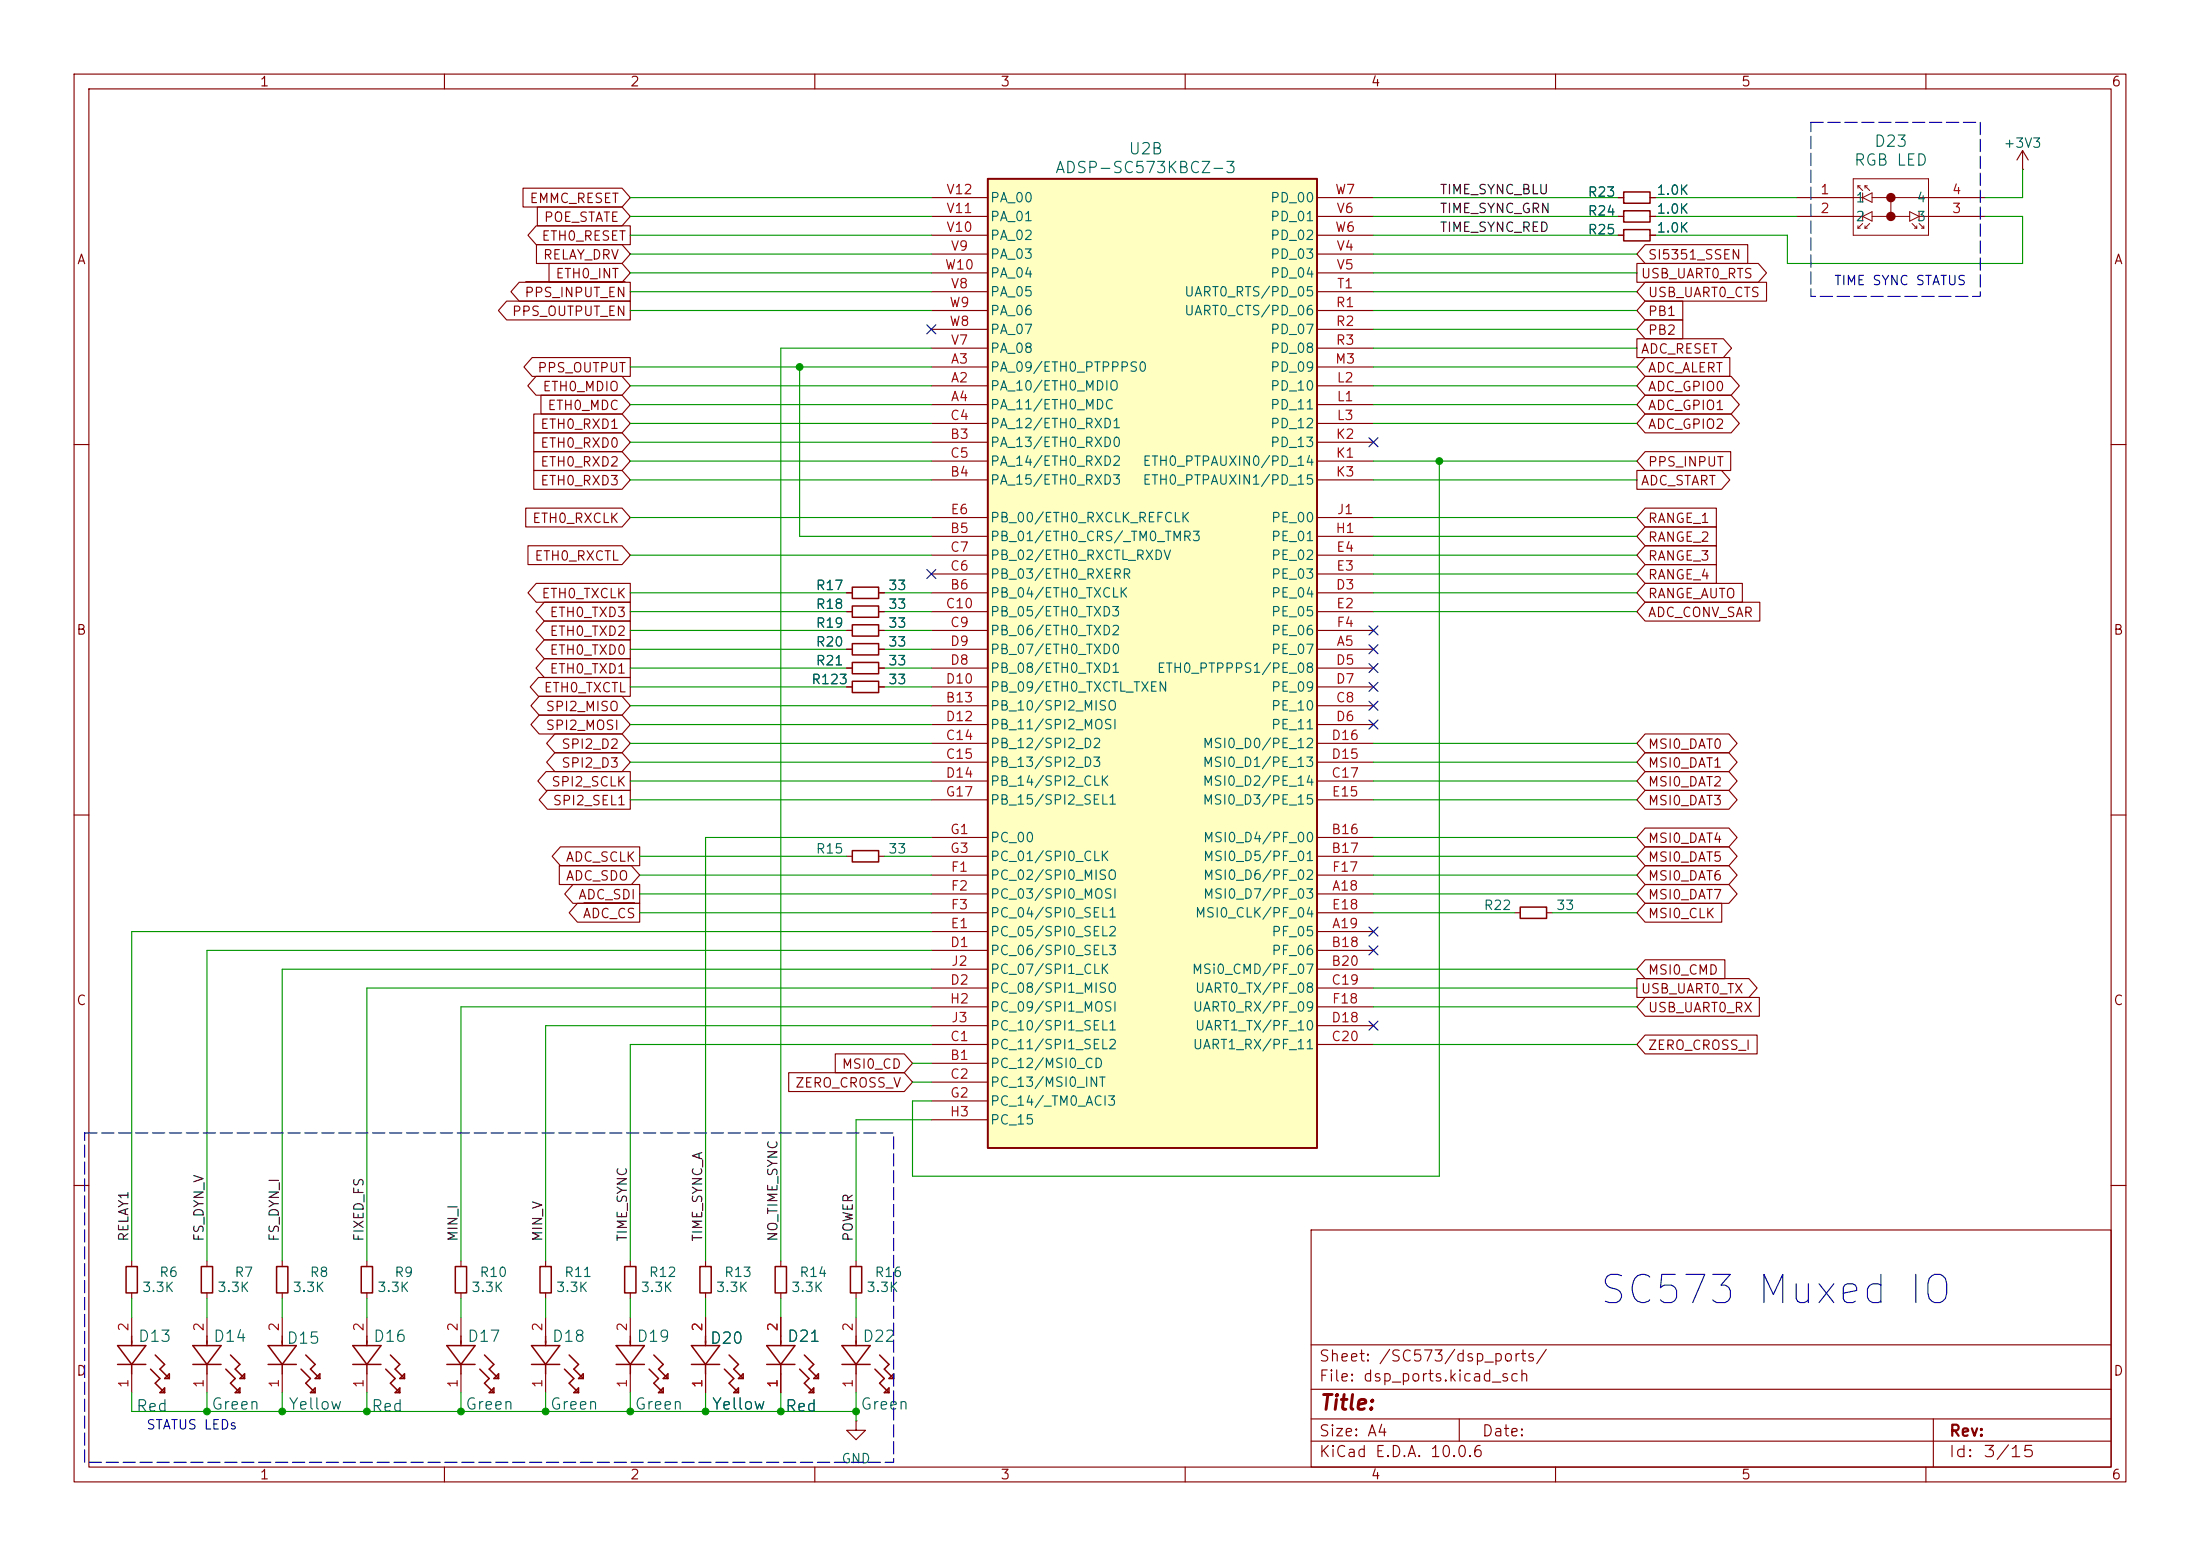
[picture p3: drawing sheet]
<svg xmlns="http://www.w3.org/2000/svg" width="297mm" height="210mm" viewBox="0 0 297 210" stroke-linecap="round" stroke-linejoin="round" font-family="sans-serif">
<g fill="none" stroke="#840000" stroke-width=".15">
<path d="M10 10h277v190h-277zM12 12h273v186h-273zM60 10v2M110 10v2M160 10v2M210 10v2M260 10v2M218.4 31.8h.8M222.8 31.8h.7M10 60h2M285 60h2M10 110h2"/>
<path d="M285 110h2M10 160h2M115.6 177.8v2.5M177 166h108v32h-108zM285 160h2M60 198v2M110 198v2M115.6 185.4v2.6M160 198v2M177 194.5h108M177 191.5h108M177 187.5h108"/>
<path d="M177 181.5h108M197 191.5v3M210 198v2M260 198v2M261 191.5v6.5"/>
</g>
<path d="M219.2 31h3.6v1.5h-3.6zM113.7 181.6h3.8l-1.9 2.6zM113.7 184.2h3.8M115.6 180.3v1.3M115.6 184.2v1.2M118.1 184.8l1.3 1.3-.7 .6 1.3 1.3M118.7 182.9l1.3 1.3-.6 .6 1.2 1.3M119.4 188l.6-.7v.7zM120 186.1l.6-.7v.7z" fill="none" stroke="#840000" stroke-width=".2"/>
<path d="M133.3 24.1h44.5v130.8h-44.5z" fill="#ffffc2"/>
<g fill="none" stroke="#840000" stroke-width=".15">
<path d="M70.1 38.1h15v2.5h-15l-1.1-1.2zM70.6 25.4h13.4l1.1 1.3-1.1 1.2h-13.4zM71 38h13.4M72.4 30.5h12.7v2.5h-12.7l-1.1-1.2zM72.4 33h11.6l1.1 1.3-1.1 1.3h-11.6zM72.5 27.9h11.5l1.1 1.3-1.1 1.3h-11.5zM74.1 35.6h9.9l1.1 1.2-1.1 1.3h-9.9zM125.7 39.4h7.6M125.7 34.3h7.6M125.7 36.8h7.6M125.7 29.2h7.6M125.7 31.8h7.6"/>
<path d="M125.7 26.7h7.6M133.3 24.1h44.5v130.8h-44.5zM177.8 39.4h7.6M177.8 34.3h7.6M177.8 36.8h7.6M177.8 29.2h7.6M177.8 31.8h7.6M177.8 26.7h7.6M218.4 29.2h.8M218.4 31.8h.8M218.4 26.7h.8M221 35.6h16.4l1.1 1.2-1.1 1.3h-16.4z"/>
<path d="M222.1 38.1h16.4v2.5h-16.4l-1.1-1.2zM222.1 33h13.8v2.6h-13.8l-1.1-1.3zM222.8 29.2h.7M222.8 31.8h.7M222.8 26.7h.7M242.6 29.2h7.6M242.6 26.7h7.6M260.3 29.2h7.7M260.3 26.7h7.7M273 22.9h.1M273 20.3l-.7 1.3M273 20.3l.8 1.3"/>
<path d="M273 20.3v2.6M68.4 40.6h16.7v2.6h-16.7l-1.1-1.3zM71.8 48.3h13.3v2.5h-13.3l-1.1-1.3zM72.1 58.4h11.9l1.1 1.3-1.1 1.3h-11.9zM72.1 55.9h11.9l1.1 1.3-1.1 1.2h-11.9zM72.4 50.8h11.6l1.1 1.3-1.1 1.2h-11.6l-1.1-1.2zM73 53.3h11l1.1 1.3-1.1 1.3h-11zM125.7 52.1h7.6M125.7 49.5h7.6M125.7 54.6h7.6M125.7 59.7h7.6M125.7 57.2h7.6"/>
<path d="M125.7 41.9h7.6M125.7 44.5h7.6M125.7 47h7.6M177.8 52.1h7.6M177.8 49.5h7.6M177.8 54.6h7.6M177.8 59.7h7.6M177.8 57.2h7.6M177.8 41.9h7.6M177.8 44.5h7.6M177.8 47h7.6M221 45.7h11.7l1.1 1.3-1.1 1.3h-11.7z"/>
<path d="M222.1 43.2h5.1v2.5h-5.1l-1.1-1.2zM222.1 40.6h5.1v2.6h-5.1l-1.1-1.3zM222.1 55.9h11.6l1.1 1.3-1.1 1.2h-11.6l-1.1-1.2zM222.1 53.3h11.6l1.1 1.3-1.1 1.3h-11.6l-1.1-1.3zM222.1 48.3h11.4v2.5h-11.4l-1.1-1.3zM222.1 50.8h11.6l1.1 1.3-1.1 1.2h-11.6l-1.1-1.2zM71 68.6h13l1.1 1.3-1.1 1.2h-13zM71.3 73.7h12.7l1.1 1.2-1.1 1.3h-12.7zM72.1 61h11.9l1.1 1.2-1.1 1.3h-11.9zM72.1 63.5h11.9l1.1 1.3-1.1 1.2h-11.9zM72.4 78.7h12.7v2.6h-12.7l-1.1-1.3zM125.7 64.8h7.6"/>
<path d="M125.7 72.4h7.6M125.7 62.2h7.6M125.7 77.5h7.6M125.7 74.9h7.6M125.7 69.9h7.6M177.8 64.8h7.6M177.8 72.4h7.6M177.8 62.2h7.6M177.8 77.5h7.6M177.8 74.9h7.6M177.8 69.9h7.6M221 63.5h11.4l1.1 1.3-1.1 1.2h-11.4z"/>
<path d="M222.1 68.6h9.6v2.5h-9.6l-1.1-1.2zM222.1 76.2h9.6v2.5h-9.6l-1.1-1.2zM222.1 61h11.5v2.5h-11.5l-1.1-1.3zM222.1 73.7h9.6v2.5h-9.6l-1.1-1.3zM222.1 71.1h9.6v2.6h-9.6l-1.1-1.3zM222.1 78.7h13.1v2.6h-13.1l-1.1-1.3zM72.7 91.4h12.4v2.6h-12.4l-1.1-1.3zM72.8 96.5h11.2l1.1 1.3-1.1 1.3h-11.2l-1.1-1.3zM72.8 94h11.2l1.1 1.3-1.1 1.2h-11.2l-1.1-1.2zM73.5 88.9h11.6v2.5h-11.6l-1.1-1.2zM73.5 86.4h11.6v2.5h-11.6l-1.1-1.3zM73.5 81.3h11.6v2.5h-11.6l-1.1-1.2z"/>
<path d="M73.5 83.8h11.6v2.6h-11.6l-1.1-1.3zM74.9 99.1h9.1l1.1 1.2-1.1 1.3h-9.1l-1.1-1.3zM114.3 87.6h.8M114.3 80h.8M114.3 85.1h.8M114.3 82.6h.8M114.3 90.2h.8M114.3 92.7h.8M118.6 87.6h.8M118.6 80h.8M118.6 85.1h.8M118.6 82.6h.8"/>
<path d="M118.6 90.2h.8M118.6 92.7h.8M125.7 87.6h7.6M125.7 80h7.6M125.7 95.3h7.6M125.7 85.1h7.6M125.7 82.6h7.6M125.7 90.2h7.6M125.7 97.8h7.6M125.7 92.7h7.6M177.8 87.6h7.6M177.8 80h7.6"/>
<path d="M177.8 95.3h7.6M177.8 85.1h7.6M177.8 82.6h7.6M177.8 90.2h7.6M177.8 97.8h7.6M177.8 92.7h7.6M222.1 81.3h15.5v2.5h-15.5l-1.1-1.2zM222.1 99.1h11.3l1.1 1.2-1.1 1.3h-11.3l-1.1-1.3zM73.7 104.1h11.4v2.6h-11.4l-1.1-1.3zM73.9 106.7h11.2v2.5h-11.2l-1.1-1.2zM74.9 101.6h9.1l1.1 1.3-1.1 1.2h-9.1l-1.1-1.2zM75.5 116.8h9.7l1.2 1.3-1.2 1.3h-9.7z"/>
<path d="M75.7 114.3h10.7v2.5h-10.7l-1.2-1.2zM77.3 119.4h9.1v2.5h-9.1l-1.1-1.2zM114.3 115.6h.8M118.6 115.6h.8M125.7 113h7.6M125.7 115.6h7.6M125.7 100.3h7.6M125.7 102.9h7.6M125.7 105.4h7.6M125.7 108h7.6M125.7 118.1h7.6M177.8 113h7.6"/>
<path d="M177.8 115.6h7.6M177.8 100.3h7.6M177.8 102.9h7.6M177.8 105.4h7.6M177.8 108h7.6M177.8 118.1h7.6M222.1 106.7h11.3l1.1 1.3-1.1 1.2h-11.3l-1.1-1.2zM222.1 104.1h11.3l1.1 1.3-1.1 1.3h-11.3l-1.1-1.3zM222.1 101.6h11.3l1.1 1.3-1.1 1.2h-11.3l-1.1-1.2zM222.1 114.3h11.3l1.1 1.3-1.1 1.2h-11.3l-1.1-1.2zM222.1 111.8h11.3l1.1 1.2-1.1 1.3h-11.3l-1.1-1.3zM222.1 116.8h11.3l1.1 1.3-1.1 1.3h-11.3l-1.1-1.3z"/>
<path d="M222.1 119.4h11.3l1.1 1.3-1.1 1.2h-11.3l-1.1-1.2zM78 121.9h8.4v2.6h-8.4l-1.2-1.3zM78.8 121.8h6.9M125.7 120.7h7.6M125.7 125.7h7.6M125.7 128.3h7.6M125.7 130.8h7.6M125.7 133.4h7.6M125.7 138.4h7.6M125.7 123.2h7.6M125.7 135.9h7.6M177.8 120.7h7.6"/>
<path d="M177.8 125.7h7.6M177.8 128.3h7.6M177.8 130.8h7.6M177.8 133.4h7.6M177.8 138.4h7.6M177.8 123.2h7.6M177.8 135.9h7.6M204.5 123.2h.7M208.8 123.2h.7M221 132.1h15.1l1.1 1.3-1.1 1.2h-15.1zM222.1 129.5h10.8v2.6h-10.8l-1.1-1.3zM222.1 134.6h15.4v2.6h-15.4l-1.1-1.3z"/>
<path d="M222.1 139.7h15.1v2.5h-15.1l-1.1-1.2zM222.1 121.9h10.3v2.6h-10.3l-1.1-1.3zM106.5 144.8h15.6l1.1 1.3-1.1 1.2h-15.6zM112.8 142.2h9.3l1.1 1.3-1.1 1.3h-9.3zM125.7 143.5h7.6M125.7 141h7.6M125.7 146.1h7.6M125.7 148.6h7.6M125.7 151.1h7.6M177.8 141h7.6M17.8 170.2v.7M17.8 174.5v.8"/>
<path d="M17.8 177.8v2.5M27.9 170.2v.7M27.9 174.5v.8M27.9 177.8v2.5M38.1 170.2v.7M38.1 174.5v.8M38.1 177.8v2.5M49.5 170.2v.7M49.5 174.5v.8M49.5 177.8v2.5M62.2 170.2v.7M62.2 174.5v.8"/>
<path d="M62.2 177.8v2.5M73.7 170.2v.7M73.7 174.5v.8M73.7 177.8v2.5M85.1 170.2v.7M85.1 174.5v.8M85.1 177.8v2.5M95.2 170.2v.7M95.2 174.5v.8M95.2 177.8v2.5M105.4 170.2v.7M105.4 174.5v.8"/>
<path d="M105.4 177.8v2.5M115.6 170.2v.7M115.6 174.5v.8M17.8 185.4v2.6M27.9 185.4v2.6M38.1 185.4v2.6M49.5 185.4v2.6M62.2 185.4v2.6M73.7 185.4v2.6M85.1 185.4v2.6M95.2 185.4v2.6M105.4 185.4v2.6"/>
<path d="M115.6 191.8v1.2h1.2l-1.2 1.3-1.3-1.3h1.3M115.6 191.8h.1"/>
</g>
<path d="M133.3 24.1h44.5v130.8h-44.5z" fill="none" stroke="#840000" stroke-width=".25"/>
<g fill="none" stroke="#840000" stroke-width=".2">
<path d="M219.2 28.4h3.6v1.6h-3.6zM219.2 25.9h3.6v1.5h-3.6zM115.1 79.2h3.5v1.6h-3.5zM115.1 84.3h3.5v1.6h-3.5zM115.1 91.9h3.5v1.6h-3.5zM115.1 81.8h3.5v1.5h-3.5zM115.1 86.9h3.5v1.5h-3.5zM115.1 89.4h3.5v1.5h-3.5zM115.1 114.8h3.5v1.5h-3.5zM205.2 122.4h3.6v1.6h-3.6zM17 170.9h1.5v3.6h-1.5zM27.2 170.9h1.5v3.6h-1.5z"/>
<path d="M37.3 170.9h1.6v3.6h-1.6zM48.8 170.9h1.5v3.6h-1.5zM61.5 170.9h1.5v3.6h-1.5zM72.9 170.9h1.5v3.6h-1.5zM84.3 170.9h1.6v3.6h-1.6zM94.5 170.9h1.5v3.6h-1.5zM104.6 170.9h1.6v3.6h-1.6zM114.8 170.9h1.5v3.6h-1.5zM15.9 181.6h3.8l-1.9 2.6zM15.9 184.2h3.8M17.8 180.3v1.3M17.8 184.2v1.2"/>
<path d="M20.3 184.8l1.3 1.3-.6 .6 1.2 1.3M21 182.9l1.2 1.3-.6 .6 1.3 1.3M21.6 188l.6-.7v.7zM22.2 186.1l.7-.7v.7zM26 181.6h3.8l-1.9 2.6zM26 184.2h3.8M27.9 180.3v1.3M27.9 184.2v1.2M30.5 184.8l1.2 1.3-.6 .6 1.3 1.3M31.1 182.9l1.3 1.3-.7 .6 1.3 1.3M31.7 188l.7-.7v.7zM32.4 186.1l.6-.7v.7z"/>
<path d="M36.2 181.6h3.8l-1.9 2.6zM36.2 184.2h3.8M38.1 180.3v1.3M38.1 184.2v1.2M40.6 184.8l1.3 1.3-.6 .6 1.2 1.3M41.3 182.9l1.2 1.3-.6 .6 1.3 1.3M41.9 188l.6-.7v.7zM42.5 186.1l.7-.7v.7zM47.6 181.6h3.8l-1.9 2.6zM47.6 184.2h3.8M49.5 180.3v1.3M49.5 184.2v1.2"/>
<path d="M52.1 184.8l1.2 1.3-.6 .6 1.3 1.3M52.7 182.9l1.3 1.3-.7 .6 1.3 1.3M53.3 188l.7-.7v.7zM54 186.1l.6-.7v.7zM60.3 181.6h3.8l-1.9 2.6zM60.3 184.2h3.8M62.2 180.3v1.3M62.2 184.2v1.2M64.8 184.8l1.2 1.3-.6 .6 1.3 1.3M65.4 182.9l1.3 1.3-.7 .6 1.3 1.3M66 188l.7-.7v.7zM66.7 186.1l.6-.7v.7z"/>
<path d="M71.8 181.6h3.8l-1.9 2.6zM71.8 184.2h3.8M73.7 180.3v1.3M73.7 184.2v1.2M76.2 184.8l1.3 1.3-.7 .6 1.3 1.3M76.8 182.9l1.3 1.3-.6 .6 1.2 1.3M77.5 188l.6-.7v.7zM78.1 186.1l.6-.7v.7zM83.2 181.6h3.8l-1.9 2.6zM83.2 184.2h3.8M85.1 180.3v1.3M85.1 184.2v1.2"/>
<path d="M87.6 184.8l1.3 1.3-.6 .6 1.2 1.3M88.3 182.9l1.2 1.3-.6 .6 1.3 1.3M88.9 188l.6-.7v.7zM89.5 186.1l.7-.7v.7zM93.3 181.6h3.9l-2 2.6zM93.3 184.2h3.9M95.2 180.3v1.3M95.2 184.2v1.2M97.8 184.8l1.3 1.3-.7 .6 1.3 1.3M98.4 182.9l1.3 1.3-.6 .6 1.2 1.3M99.1 188l.6-.7v.7zM99.7 186.1l.6-.7v.7z"/>
<path d="M103.5 181.6h3.8l-1.9 2.6zM103.5 184.2h3.8M105.4 180.3v1.3M105.4 184.2v1.2M107.9 184.8l1.3 1.3-.6 .6 1.3 1.3M108.6 182.9l1.3 1.3-.7 .6 1.3 1.3M109.2 188l.7-.7v.7zM109.9 186.1l.6-.7v.7z"/>
</g>
<g fill="none" stroke="#840000" stroke-width=".14">
<path d="M250.2 24.1h10.1v7.7h-10.1zM250.2 26.7h1.3M250.2 29.2h1.3M250.8 25.1v.3M250.8 30.5v.3M250.8 25.1h.3M250.8 30.8h.3M250.8 25.1l.7 .6M251.5 26v1.3M251.5 28.6v1.2M251.5 26.7l1.2-.7v1.3zM251.5 29.2l1.2-.6v1.2z"/>
<path d="M251.5 30.2l-.7 .6M251.8 25.1h.3M251.8 30.8h.3M251.8 25.1v.3M251.8 30.5v.3M251.8 25.1l.6 .6M252.4 30.2l-.6 .6M252.7 26.7h7.6M252.7 29.2h5.1M255.3 26.7v2.5M257.8 28.6l1.3 .6-1.3 .6zM258.1 30.2l.7 .6"/>
<path d="M258.4 30.8h.4M258.8 30.5v.3M259.1 29.2h1.2M259.1 28.6v1.2M259.1 30.2l.6 .6M259.4 30.8h.3M259.7 30.5v.3"/>
</g>
<g fill="#840000" stroke="#840000" stroke-width=".51">
<circle cx="255.3" cy="26.7" r=".38"/>
<circle cx="255.3" cy="29.2" r=".38"/>
</g>
<g fill="none" stroke="#009600" stroke-width=".15">
<path d="M85.1 39.4h40.6M85.1 31.8h40.6M85.1 34.3h40.6M85.1 29.2h40.6M85.1 36.8h40.6M85.1 26.7h40.6M185.4 39.4h35.6M185.4 31.8h33M185.4 34.3h35.6M185.4 29.2h33M185.4 36.8h35.6M185.4 26.7h33"/>
<path d="M223.5 29.2h19.1M223.5 26.7h19.1M268 29.2h5v6.4h-31.7v-3.8h-17.8M273 22.9v3.8h-5M85.1 49.5h40.6M85.1 41.9h40.6M85.1 57.2h40.6M85.1 54.6h40.6M85.1 52.1h40.6M85.1 59.7h40.6M107.9 49.5v22.9h17.8M125.7 47h-20.3v123.2"/>
<path d="M185.4 49.5h35.6M185.4 41.9h35.6M185.4 47h35.6M185.4 57.2h35.6M185.4 54.6h35.6M185.4 52.1h35.6M185.4 44.5h35.6M85.1 62.2h40.6M85.1 64.8h40.6M85.1 74.9h40.6M85.1 69.9h40.6M185.4 62.2h35.6"/>
<path d="M185.4 64.8h35.6M185.4 72.4h35.6M185.4 74.9h35.6M185.4 77.5h35.6M185.4 69.9h35.6M194.3 62.2v96.6h-71.1v-10.2h2.5M85.1 80h29.2M85.1 92.7h29.2M85.1 97.8h40.6M85.1 95.3h40.6M85.1 85.1h29.2M85.1 90.2h29.2"/>
<path d="M85.1 82.6h29.2M85.1 87.6h29.2M119.4 80h6.3M119.4 92.7h6.3M119.4 85.1h6.3M119.4 90.2h6.3M119.4 82.6h6.3M119.4 87.6h6.3M185.4 80h35.6M185.4 82.6h35.6M85.1 108h40.6M85.1 102.9h40.6"/>
<path d="M85.1 105.4h40.6M85.1 100.3h40.6M86.4 115.6h27.9M86.4 118.1h39.3M119.4 115.6h6.3M125.7 113h-30.5v57.2M185.4 113h35.6M185.4 115.6h35.6M185.4 118.1h35.6M185.4 108h35.6M185.4 102.9h35.6M185.4 105.4h35.6"/>
<path d="M185.4 100.3h35.6M86.4 120.7h39.3M86.4 123.2h39.3M125.7 133.4h-76.2v36.8M125.7 128.3h-97.8v41.9M125.7 130.8h-87.6v39.4M125.7 138.4h-52v31.8M125.7 125.7h-107.9v44.5M125.7 135.9h-63.5v34.3M185.4 120.7h35.6M185.4 123.2h19.1M185.4 135.9h35.6"/>
<path d="M185.4 133.4h35.6M185.4 130.8h35.6M209.5 123.2h11.5M123.2 146.1h2.5M123.2 143.5h2.5M125.7 151.1h-10.1v19.1M125.7 141h-40.6v29.2M185.4 141h35.6M17.8 175.3v2.5M27.9 175.3v2.5M38.1 175.3v2.5M49.5 175.3v2.5"/>
<path d="M62.2 175.3v2.5M73.7 175.3v2.5M85.1 175.3v2.5M95.2 175.3v2.5M105.4 175.3v2.5M115.6 175.3v2.5M17.8 188v2.5h97.8M27.9 188v2.5M38.1 188v2.5M49.5 188v2.5M62.2 188v2.5M73.7 188v2.5"/>
<path d="M85.1 188v2.5M95.2 188v2.5M105.4 188v2.5M115.6 188v3.8"/>
</g>
<g fill="none" stroke="#000084" stroke-width=".15">
<path d="M125.1 43.8l1.2 1.3M126.3 43.8l-1.2 1.3M184.8 59.1l1.2 1.2M186 59.1l-1.2 1.2M125.1 76.9l1.2 1.2M126.3 76.9l-1.2 1.2M184.8 92.1l1.2 1.2M184.8 87l1.2 1.2M184.8 97.2l1.2 1.2M184.8 84.5l1.2 1.2M184.8 89.6l1.2 1.2M184.8 94.6l1.2 1.3"/>
<path d="M186 92.1l-1.2 1.2M186 87l-1.2 1.2M186 97.2l-1.2 1.2M186 84.5l-1.2 1.2M186 89.6l-1.2 1.2M186 94.6l-1.2 1.3M184.8 127.7l1.2 1.2M184.8 137.8l1.2 1.2M184.8 125.1l1.2 1.2M186 127.7l-1.2 1.2M186 137.8l-1.2 1.2M186 125.1l-1.2 1.2"/>
</g>
<path d="M244.5 16.5h22.8v23.5h-22.8zM11.4 152.9h109.2v44.5h-109.2z" fill="none" stroke="#0000c2" stroke-width=".15" stroke-dasharray="1.7 .6"/>
<g fill="#009600" stroke="#009600" stroke-width=".14">
<circle cx="105.4" cy="190.5" r=".46"/>
<circle cx="194.3" cy="62.2" r=".46"/>
<circle cx="38.1" cy="190.5" r=".46"/>
<circle cx="49.5" cy="190.5" r=".46"/>
<circle cx="73.7" cy="190.5" r=".46"/>
<circle cx="62.2" cy="190.5" r=".46"/>
<circle cx="27.9" cy="190.5" r=".46"/>
<circle cx="107.9" cy="49.5" r=".46"/>
<circle cx="115.6" cy="190.5" r=".46"/>
<circle cx="95.2" cy="190.5" r=".46"/>
<circle cx="85.1" cy="190.5" r=".46"/>
</g>
<text font-size="3.8" fill="#0000c2" x="215.6" y="177">SC573 Muxed IO</text>
<text font-size="2" fill="#840000" x="178" y="190.8">Title:</text>
<g font-size="1.5" fill="#006464">
<text x="142.3" y="23.8">ADSP-SC573KBCZ-3</text>
<text x="152.2" y="21.2">U2B</text>
<text x="250.2" y="22.7">RGB LED</text>
<text x="252.9" y="20.2">D23</text>
<text x="18.5" y="181.5">D13</text>
<text x="28.7" y="181.5">D14</text>
<text x="38.6" y="181.8">D15</text>
<text x="50.3" y="181.5">D16</text>
<text x="63" y="181.5">D17</text>
<text x="74.4" y="181.5">D18</text>
<text x="85.8" y="181.5">D19</text>
<text x="95.7" y="181.8">D20</text>
<text x="106.2" y="181.5">D21</text>
<text x="116.3" y="181.5">D22</text>
<text x="18.3" y="190.9">Red</text>
<text x="28.4" y="190.6">Green</text>
<text x="38.8" y="190.6">Yellow</text>
<text x="50" y="190.9">Red</text>
<text x="62.7" y="190.6">Green</text>
<text x="74.1" y="190.6">Green</text>
<text x="85.6" y="190.6">Green</text>
<text x="96" y="190.6">Yellow</text>
<text x="105.9" y="190.9">Red</text>
<text x="116.1" y="190.6">Green</text>
</g>
<g font-size="1.5" fill="#840000">
<text x="178" y="184.1">Sheet: /SC573/dsp_ports/</text>
<text x="178" y="186.8">File: dsp_ports.kicad_sch</text>
<text x="178" y="197">KiCad E.D.A. 10.0.6</text>
<text x="178" y="194.2">Size: A4</text>
<text x="200" y="194.2">Date:</text>
<text x="262.9" y="197.1">Id:</text>
<text x="263" y="194.2">Rev:</text>
<text x="267.6" y="197.1">3/15</text>
</g>
<g font-size="1.3" fill="#840000">
<text x="35" y="12">1</text>
<text x="85" y="12">2</text>
<text x="135" y="12">3</text>
<text x="185" y="12">4</text>
<text x="235" y="12">5</text>
<text x="285" y="12">6</text>
<text x="71.4" y="27.7">EMMC_RESET</text>
<text x="10.3" y="36">A</text>
<text x="73" y="32.8">ETH0_RESET</text>
<text x="73.2" y="35.3">RELAY_DRV</text>
<text x="73.3" y="30.3">POE_STATE</text>
<text x="222.4" y="35.3">SI5351_SSEN</text>
<text x="285.3" y="36">A</text>
<text x="70.7" y="40.4">PPS_INPUT_EN</text>
<text x="74.9" y="37.9">ETH0_INT</text>
<text x="221.4" y="37.9">USB_UART0_RTS</text>
<text x="222.4" y="40.4">USB_UART0_CTS</text>
<text x="69" y="43">PPS_OUTPUT_EN</text>
<text x="222.4" y="45.5">PB2</text>
<text x="222.4" y="43">PB1</text>
<text x="72.5" y="50.6">PPS_OUTPUT</text>
<text x="73.2" y="53.1">ETH0_MDIO</text>
<text x="221.4" y="48">ADC_RESET</text>
<text x="222.4" y="50.6">ADC_ALERT</text>
<text x="222.4" y="53.1">ADC_GPIO0</text>
<text x="72.9" y="58.2">ETH0_RXD1</text>
<text x="73.8" y="55.7">ETH0_MDC</text>
<text x="222.4" y="58.2">ADC_GPIO2</text>
<text x="222.4" y="55.7">ADC_GPIO1</text>
<text x="72.9" y="63.3">ETH0_RXD2</text>
<text x="72.9" y="65.8">ETH0_RXD3</text>
<text x="72.9" y="60.7">ETH0_RXD0</text>
<text x="221.4" y="65.8">ADC_START</text>
<text x="222.4" y="63.3">PPS_INPUT</text>
<text x="71.8" y="70.9">ETH0_RXCLK</text>
<text x="222.4" y="70.9">RANGE_1</text>
<text x="72.1" y="76">ETH0_RXCTL</text>
<text x="222.4" y="76">RANGE_3</text>
<text x="222.4" y="73.4">RANGE_2</text>
<text x="73" y="81.1">ETH0_TXCLK</text>
<text x="74.1" y="83.6">ETH0_TXD3</text>
<text x="222.4" y="78.5">RANGE_4</text>
<text x="222.4" y="83.6">ADC_CONV_SAR</text>
<text x="222.4" y="81.1">RANGE_AUTO</text>
<text x="10.2" y="86">B</text>
<text x="74.1" y="88.7">ETH0_TXD0</text>
<text x="74.1" y="86.1">ETH0_TXD2</text>
<text x="285.2" y="86">B</text>
<text x="73.3" y="93.8">ETH0_TXCTL</text>
<text x="74.1" y="91.2">ETH0_TXD1</text>
<text x="73.6" y="98.8">SPI2_MOSI</text>
<text x="73.6" y="96.3">SPI2_MISO</text>
<text x="75.7" y="101.4">SPI2_D2</text>
<text x="222.4" y="101.4">MSI0_DAT0</text>
<text x="74.3" y="106.5">SPI2_SCLK</text>
<text x="75.7" y="103.9">SPI2_D3</text>
<text x="222.4" y="106.5">MSI0_DAT2</text>
<text x="222.4" y="103.9">MSI0_DAT1</text>
<text x="74.5" y="109">SPI2_SEL1</text>
<text x="222.4" y="109">MSI0_DAT3</text>
<text x="76.3" y="116.6">ADC_SCLK</text>
<text x="76.3" y="119.2">ADC_SDO</text>
<text x="222.4" y="116.6">MSI0_DAT5</text>
<text x="222.4" y="114.1">MSI0_DAT4</text>
<text x="222.4" y="119.2">MSI0_DAT6</text>
<text x="78" y="121.7">ADC_SDI</text>
<text x="78.6" y="124.2">ADC_CS</text>
<text x="222.4" y="124.2">MSI0_CLK</text>
<text x="222.4" y="121.7">MSI0_DAT7</text>
<text x="222.4" y="131.9">MSI0_CMD</text>
<text x="10.2" y="136">C</text>
<text x="221.4" y="134.4">USB_UART0_TX</text>
<text x="222.4" y="136.9">USB_UART0_RX</text>
<text x="285.2" y="136">C</text>
<text x="222.4" y="142">ZERO_CROSS_I</text>
<text x="107.3" y="147.1">ZERO_CROSS_V</text>
<text x="113.6" y="144.6">MSI0_CD</text>
<text x="10.2" y="186">D</text>
<text x="285.2" y="186">D</text>
<text x="35" y="200">1</text>
<text x="85" y="200">2</text>
<text x="135" y="200">3</text>
<text x="185" y="200">4</text>
<text x="235" y="200">5</text>
<text x="285" y="200">6</text>
</g>
<g font-size="1.3" fill="#006464">
<text x="270.4" y="20.3">+3V3</text>
<text x="133.6" y="27.6">PA_00</text>
<text x="171.4" y="27.6">PD_00</text>
<text x="214.3" y="29.4">R24</text>
<text x="214.3" y="26.9">R23</text>
<text x="223.6" y="29.2">1.0K</text>
<text x="223.6" y="26.6">1.0K</text>
<text x="250.4" y="27.6">1</text>
<text x="258.7" y="27.6">4</text>
<text x="133.6" y="35.3">PA_03</text>
<text x="133.6" y="32.7">PA_02</text>
<text x="133.6" y="30.2">PA_01</text>
<text x="171.4" y="35.3">PD_03</text>
<text x="171.4" y="30.2">PD_01</text>
<text x="171.4" y="32.7">PD_02</text>
<text x="214.3" y="32">R25</text>
<text x="223.6" y="31.7">1.0K</text>
<text x="250.4" y="30.2">2</text>
<text x="258.7" y="30.2">3</text>
<text x="133.6" y="40.3">PA_05</text>
<text x="133.6" y="37.8">PA_04</text>
<text x="159.8" y="40.3">UART0_RTS/PD_05</text>
<text x="171.4" y="37.8">PD_04</text>
<text x="133.6" y="48">PA_08</text>
<text x="133.6" y="45.4">PA_07</text>
<text x="133.6" y="42.9">PA_06</text>
<text x="159.8" y="42.9">UART0_CTS/PD_06</text>
<text x="171.4" y="45.4">PD_07</text>
<text x="171.4" y="48">PD_08</text>
<text x="133.6" y="53">PA_10/ETH0_MDIO</text>
<text x="133.6" y="50.5">PA_09/ETH0_PTPPPS0</text>
<text x="171.4" y="53">PD_10</text>
<text x="171.4" y="50.5">PD_09</text>
<text x="133.6" y="55.6">PA_11/ETH0_MDC</text>
<text x="133.6" y="58.1">PA_12/ETH0_RXD1</text>
<text x="171.4" y="55.6">PD_11</text>
<text x="171.4" y="58.1">PD_12</text>
<text x="133.6" y="60.7">PA_13/ETH0_RXD0</text>
<text x="133.6" y="65.7">PA_15/ETH0_RXD3</text>
<text x="133.6" y="63.2">PA_14/ETH0_RXD2</text>
<text x="154.2" y="63.2">ETH0_PTPAUXIN0/PD_14</text>
<text x="154.2" y="65.7">ETH0_PTPAUXIN1/PD_15</text>
<text x="171.4" y="60.7">PD_13</text>
<text x="133.6" y="70.8">PB_00/ETH0_RXCLK_REFCLK</text>
<text x="171.5" y="70.8">PE_00</text>
<text x="133.6" y="73.4">PB_01/ETH0_CRS/_TM0_TMR3</text>
<text x="133.6" y="75.9">PB_02/ETH0_RXCTL_RXDV</text>
<text x="171.5" y="75.9">PE_02</text>
<text x="171.5" y="73.4">PE_01</text>
<text x="110" y="82.5">R18</text>
<text x="110" y="80">R17</text>
<text x="119.8" y="82.5">33</text>
<text x="119.8" y="80">33</text>
<text x="133.6" y="81">PB_04/ETH0_TXCLK</text>
<text x="133.6" y="78.4">PB_03/ETH0_RXERR</text>
<text x="133.6" y="83.5">PB_05/ETH0_TXD3</text>
<text x="171.5" y="81">PE_04</text>
<text x="171.5" y="83.5">PE_05</text>
<text x="171.5" y="78.4">PE_03</text>
<text x="110" y="85">R19</text>
<text x="110" y="87.6">R20</text>
<text x="119.8" y="85">33</text>
<text x="119.8" y="87.6">33</text>
<text x="133.6" y="86.1">PB_06/ETH0_TXD2</text>
<text x="133.6" y="88.6">PB_07/ETH0_TXD0</text>
<text x="171.5" y="88.6">PE_07</text>
<text x="171.5" y="86.1">PE_06</text>
<text x="109.4" y="92.7">R123</text>
<text x="110" y="90.1">R21</text>
<text x="119.8" y="92.7">33</text>
<text x="119.8" y="90.1">33</text>
<text x="133.6" y="91.1">PB_08/ETH0_TXD1</text>
<text x="133.6" y="93.7">PB_09/ETH0_TXCTL_TXEN</text>
<text x="156.1" y="91.1">ETH0_PTPPPS1/PE_08</text>
<text x="171.5" y="93.7">PE_09</text>
<text x="133.6" y="96.2">PB_10/SPI2_MISO</text>
<text x="133.6" y="101.3">PB_12/SPI2_D2</text>
<text x="133.6" y="98.8">PB_11/SPI2_MOSI</text>
<text x="162.3" y="101.3">MSI0_D0/PE_12</text>
<text x="171.5" y="96.2">PE_10</text>
<text x="171.5" y="98.8">PE_11</text>
<text x="133.6" y="103.8">PB_13/SPI2_D3</text>
<text x="133.6" y="106.4">PB_14/SPI2_CLK</text>
<text x="162.3" y="106.4">MSI0_D2/PE_14</text>
<text x="162.3" y="103.8">MSI0_D1/PE_13</text>
<text x="133.6" y="114">PC_00</text>
<text x="133.6" y="108.9">PB_15/SPI2_SEL1</text>
<text x="162.3" y="108.9">MSI0_D3/PE_15</text>
<text x="162.3" y="114">MSI0_D4/PF_00</text>
<text x="110" y="115.5">R15</text>
<text x="119.8" y="115.5">33</text>
<text x="133.6" y="119.1">PC_02/SPI0_MISO</text>
<text x="133.6" y="116.5">PC_01/SPI0_CLK</text>
<text x="162.3" y="116.5">MSI0_D5/PF_01</text>
<text x="162.3" y="119.1">MSI0_D6/PF_02</text>
<text x="133.6" y="121.6">PC_03/SPI0_MOSI</text>
<text x="133.6" y="124.2">PC_04/SPI0_SEL1</text>
<text x="161.2" y="124.2">MSI0_CLK/PF_04</text>
<text x="162.3" y="121.6">MSI0_D7/PF_03</text>
<text x="200.2" y="123.1">R22</text>
<text x="210" y="123.1">33</text>
<text x="133.6" y="129.2">PC_06/SPI0_SEL3</text>
<text x="133.6" y="126.7">PC_05/SPI0_SEL2</text>
<text x="133.6" y="131.8">PC_07/SPI1_CLK</text>
<text x="160.8" y="131.8">MSi0_CMD/PF_07</text>
<text x="171.6" y="126.7">PF_05</text>
<text x="171.6" y="129.2">PF_06</text>
<text x="133.6" y="134.3">PC_08/SPI1_MISO</text>
<text x="133.6" y="136.9">PC_09/SPI1_MOSI</text>
<text x="160.9" y="136.9">UART0_RX/PF_09</text>
<text x="161.2" y="134.3">UART0_TX/PF_08</text>
<text x="133.6" y="141.9">PC_11/SPI1_SEL2</text>
<text x="133.6" y="139.4">PC_10/SPI1_SEL1</text>
<text x="160.9" y="141.9">UART1_RX/PF_11</text>
<text x="161.2" y="139.4">UART1_TX/PF_10</text>
<text x="133.6" y="144.5">PC_12/MSI0_CD</text>
<text x="133.6" y="147">PC_13/MSI0_INT</text>
<text x="133.6" y="149.6">PC_14/_TM0_ACI3</text>
<text x="133.6" y="152.1">PC_15</text>
<text x="21.4" y="172.7">R6</text>
<text x="31.6" y="172.7">R7</text>
<text x="41.7" y="172.7">R8</text>
<text x="53.2" y="172.7">R9</text>
<text x="64.7" y="172.7">R10</text>
<text x="76.1" y="172.7">R11</text>
<text x="87.5" y="172.7">R12</text>
<text x="97.7" y="172.7">R13</text>
<text x="107.8" y="172.7">R14</text>
<text x="118" y="172.7">R16</text>
<text x="19.1" y="174.7">3.3K</text>
<text x="29.2" y="174.7">3.3K</text>
<text x="39.4" y="174.7">3.3K</text>
<text x="50.8" y="174.7">3.3K</text>
<text x="63.5" y="174.7">3.3K</text>
<text x="75" y="174.7">3.3K</text>
<text x="86.4" y="174.7">3.3K</text>
<text x="96.6" y="174.7">3.3K</text>
<text x="106.7" y="174.7">3.3K</text>
<text x="116.9" y="174.7">3.3K</text>
<text x="113.5" y="197.8">GND</text>
</g>
<g font-size="1.3" fill="#a90000">
<text x="127.7" y="29.1">V11</text>
<text x="127.7" y="26.5">V12</text>
<text x="180.2" y="26.5">W7</text>
<text x="180.3" y="29.1">V6</text>
<text x="245.6" y="26.5">1</text>
<text x="245.6" y="29.1">2</text>
<text x="263.4" y="29.1">3</text>
<text x="263.4" y="26.5">4</text>
<text x="127.7" y="31.6">V10</text>
<text x="128.3" y="34.2">V9</text>
<text x="180.2" y="31.6">W6</text>
<text x="180.3" y="34.2">V4</text>
<text x="127.5" y="36.7">W10</text>
<text x="128.1" y="41.8">W9</text>
<text x="128.3" y="39.2">V8</text>
<text x="180.2" y="41.8">R1</text>
<text x="180.3" y="36.7">V5</text>
<text x="180.4" y="39.2">T1</text>
<text x="128.1" y="44.3">W8</text>
<text x="128.3" y="46.9">V7</text>
<text x="180.2" y="44.3">R2</text>
<text x="180.2" y="46.9">R3</text>
<text x="128.3" y="51.9">A2</text>
<text x="128.3" y="49.4">A3</text>
<text x="180.2" y="49.4">M3</text>
<text x="180.4" y="51.9">L2</text>
<text x="128.2" y="59.6">B3</text>
<text x="128.2" y="57">C4</text>
<text x="128.3" y="54.5">A4</text>
<text x="180.2" y="59.6">K2</text>
<text x="180.4" y="54.5">L1</text>
<text x="180.4" y="57">L3</text>
<text x="128.2" y="64.6">B4</text>
<text x="128.2" y="62.1">C5</text>
<text x="180.2" y="62.1">K1</text>
<text x="180.2" y="64.6">K3</text>
<text x="128.2" y="69.7">E6</text>
<text x="180.4" y="69.7">J1</text>
<text x="128.2" y="72.3">B5</text>
<text x="128.2" y="77.3">C6</text>
<text x="128.2" y="74.8">C7</text>
<text x="180.2" y="72.3">H1</text>
<text x="180.3" y="77.3">E3</text>
<text x="180.3" y="74.8">E4</text>
<text x="127.6" y="82.4">C10</text>
<text x="128.2" y="79.9">B6</text>
<text x="180.2" y="79.9">D3</text>
<text x="180.3" y="82.4">E2</text>
<text x="128.2" y="85">C9</text>
<text x="128.2" y="87.5">D9</text>
<text x="180.3" y="87.5">A5</text>
<text x="180.3" y="85">F4</text>
<text x="127.6" y="95.1">B13</text>
<text x="127.6" y="92.6">D10</text>
<text x="128.2" y="90">D8</text>
<text x="180.2" y="95.1">C8</text>
<text x="180.2" y="90">D5</text>
<text x="180.2" y="92.6">D7</text>
<text x="127.6" y="100.2">C14</text>
<text x="127.6" y="97.7">D12</text>
<text x="179.6" y="100.2">D16</text>
<text x="180.2" y="97.7">D6</text>
<text x="127.6" y="102.7">C15</text>
<text x="127.6" y="105.3">D14</text>
<text x="127.6" y="107.8">G17</text>
<text x="179.6" y="105.3">C17</text>
<text x="179.6" y="102.7">D15</text>
<text x="179.7" y="107.8">E15</text>
<text x="128.2" y="112.9">G1</text>
<text x="179.6" y="112.9">B16</text>
<text x="128.2" y="115.4">G3</text>
<text x="128.3" y="118">F1</text>
<text x="179.6" y="115.4">B17</text>
<text x="179.7" y="118">F17</text>
<text x="128.2" y="125.6">E1</text>
<text x="128.3" y="120.5">F2</text>
<text x="128.3" y="123.1">F3</text>
<text x="179.7" y="123.1">E18</text>
<text x="179.7" y="120.5">A18</text>
<text x="179.7" y="125.6">A19</text>
<text x="128.2" y="128.1">D1</text>
<text x="128.3" y="130.7">J2</text>
<text x="179.6" y="128.1">B18</text>
<text x="179.6" y="130.7">B20</text>
<text x="128.1" y="135.8">H2</text>
<text x="128.2" y="133.2">D2</text>
<text x="179.6" y="133.2">C19</text>
<text x="179.7" y="135.8">F18</text>
<text x="128.2" y="143.4">B1</text>
<text x="128.2" y="140.8">C1</text>
<text x="128.3" y="138.3">J3</text>
<text x="179.6" y="140.8">C20</text>
<text x="179.6" y="138.3">D18</text>
<text x="128.2" y="145.9">C2</text>
<text x="128.2" y="148.5">G2</text>
<text x="128.1" y="151">H3</text>
<text x="17.6" y="179.8" transform="rotate(-90 17.6 179.8)">2</text>
<text x="27.8" y="179.8" transform="rotate(-90 27.8 179.8)">2</text>
<text x="38" y="179.8" transform="rotate(-90 38 179.8)">2</text>
<text x="49.4" y="179.8" transform="rotate(-90 49.4 179.8)">2</text>
<text x="62.1" y="179.8" transform="rotate(-90 62.1 179.8)">2</text>
<text x="73.5" y="179.8" transform="rotate(-90 73.5 179.8)">2</text>
<text x="85" y="179.8" transform="rotate(-90 85 179.8)">2</text>
<text x="95.1" y="179.8" transform="rotate(-90 95.1 179.8)">2</text>
<text x="105.3" y="179.8" transform="rotate(-90 105.3 179.8)">2</text>
<text x="115.4" y="179.8" transform="rotate(-90 115.4 179.8)">2</text>
<text x="17.6" y="187.4" transform="rotate(-90 17.6 187.4)">1</text>
<text x="27.8" y="187.4" transform="rotate(-90 27.8 187.4)">1</text>
<text x="38" y="187.4" transform="rotate(-90 38 187.4)">1</text>
<text x="49.4" y="187.4" transform="rotate(-90 49.4 187.4)">1</text>
<text x="62.1" y="187.4" transform="rotate(-90 62.1 187.4)">1</text>
<text x="73.5" y="187.4" transform="rotate(-90 73.5 187.4)">1</text>
<text x="85" y="187.4" transform="rotate(-90 85 187.4)">1</text>
<text x="95.1" y="187.4" transform="rotate(-90 95.1 187.4)">1</text>
<text x="105.3" y="187.4" transform="rotate(-90 105.3 187.4)">1</text>
<text x="115.4" y="187.4" transform="rotate(-90 115.4 187.4)">1</text>
</g>
<g font-size="1.3" fill="#0f0f0f">
<text x="194.3" y="26.5">TIME_SYNC_BLU</text>
<text x="194.3" y="29.1">TIME_SYNC_GRN</text>
<text x="194.3" y="31.6">TIME_SYNC_RED</text>
<text x="17.7" y="167.7" transform="rotate(-90 17.7 167.7)">RELAY1</text>
<text x="27.8" y="167.7" transform="rotate(-90 27.8 167.7)">FS_DYN_V</text>
<text x="38" y="167.7" transform="rotate(-90 38 167.7)">FS_DYN_I</text>
<text x="49.4" y="167.7" transform="rotate(-90 49.4 167.7)">FIXED_FS</text>
<text x="62.1" y="167.7" transform="rotate(-90 62.1 167.7)">MIN_I</text>
<text x="73.5" y="167.7" transform="rotate(-90 73.5 167.7)">MIN_V</text>
<text x="85" y="167.7" transform="rotate(-90 85 167.7)">TIME_SYNC</text>
<text x="95.1" y="167.7" transform="rotate(-90 95.1 167.7)">TIME_SYNC_A</text>
<text x="105.3" y="167.7" transform="rotate(-90 105.3 167.7)">NO_TIME_SYNC</text>
<text x="115.4" y="167.7" transform="rotate(-90 115.4 167.7)">POWER</text>
</g>
<g font-size="1.3" fill="#0000c2">
<text x="247.5" y="38.8">TIME SYNC STATUS</text>
<text x="19.7" y="193.2">STATUS LEDs</text>
</g>
</svg>
